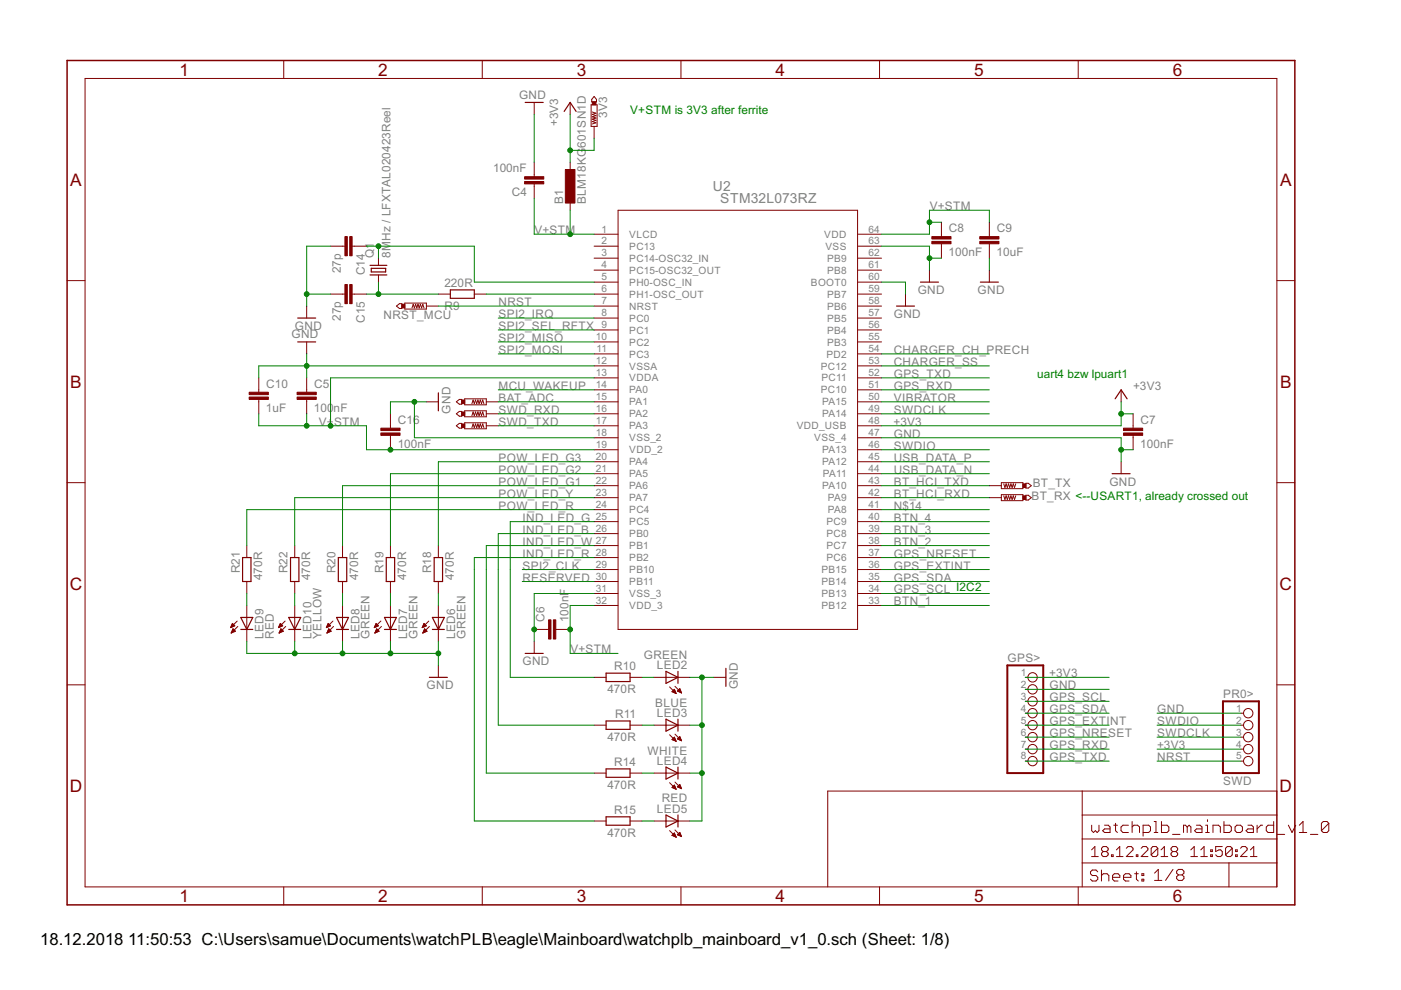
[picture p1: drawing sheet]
<svg xmlns="http://www.w3.org/2000/svg" width="297mm" height="210mm" viewBox="0 0 297 210" stroke-linecap="round" stroke-linejoin="round" font-family="sans-serif">
<g fill="none" stroke="#800000" stroke-width=".21">
<path d="M18 16.6h252.7v171.4h-252.7zM60.2 12.8v3.8M102.3 12.8v3.8M144.4 12.8v3.8M186.5 12.8v3.8M228.6 12.8v3.8M113.3 21.7v2.6M113.3 34.4v3.1M113.3 39v3M120.9 21.7v2.6M120.9 34.4v2.6M125.3 22.2h1.3v4.6h-1.3z"/>
<path d="M125.6 23.7l.7 .3-.7 .3 .7 .2-.7 .3 .7 .2-.7 .3 .7 .2-.7 .3 .7 .2-.7 .3M126 20.4l.5 .7v.5h-1v-.5zM126 26.8v2.5M14.2 59.5h3.8M70.1 52.2h3M74.7 52.2h3M80.2 54.7v1.6M80.2 58.3v1.5M120.9 42v2.6M126 49.7h5M126 52.2h5M126 54.7h5"/>
<path d="M126 57.3h5M126 59.8h5M131 44.6h50.8v88.9h-50.8zM181.8 49.7h5.1M181.8 52.2h5.1M181.8 54.7h5.1M181.8 57.3h5.1M181.8 59.8h5.1M197.1 57.3v2.5M199.6 47.1v3.1M199.6 51.7v3M209.8 47.1v3.1"/>
<path d="M209.8 51.7v3M209.8 57.3v2.5M270.7 59.5h3.8M65 64.9v2.5M65 72.5v2.5M70.1 62.4h3M74.7 62.4h3M84.1 64.9l.6-.5h.5v1h-.5zM85.8 64.3h4.6v1.2h-4.6zM87.4 65.3l.2-.8 .3 .8 .2-.8 .3 .8 .2-.8 .3 .8 .2-.8 .3 .8 .2-.8 .3 .8M90.4 64.9h2.5M92.9 62.4h2.6"/>
<path d="M100.6 62.4h2.5M126 62.4h5M126 64.9h5M126 67.4h5M126 70h5M126 72.5h5M126 75h5M126 77.6h5M181.8 62.4h5.1M181.8 64.9h5.1M181.8 67.4h5.1M181.8 70h5.1"/>
<path d="M181.8 72.5h5.1M181.8 75h5.1M181.8 77.6h5.1M192 62.4v2.5M54.9 80.1v3.1M54.9 84.7v3M65 80.1v3.1M65 84.7v3M82.8 87.7v3.1M82.8 92.3v3.1M90.4 85.2h2.5M96.8 85.2l.6-.5h.5v1h-.5z"/>
<path d="M96.8 87.7l.6-.5h.5v1h-.5zM96.8 90.3l.6-.5h.5v1h-.5zM98.5 84.6h4.6v1.2h-4.6zM98.5 87.1h4.6v1.3h-4.6zM98.5 89.6h4.6v1.3h-4.6zM100.1 90.7l.2-.8 .3 .8 .2-.8 .3 .8 .2-.8 .3 .8 .2-.8 .3 .8 .2-.8 .3 .8M100.1 88.1l.2-.7 .3 .7 .2-.7 .3 .7 .2-.7 .3 .7 .2-.7 .3 .7 .2-.7 .3 .7M100.1 85.6l.2-.8 .3 .8 .2-.8 .3 .8 .2-.8 .3 .8 .2-.8 .3 .8 .2-.8 .3 .8M103.1 85.2h2.5M103.1 87.7h2.5M103.1 90.3h2.5M126 80.1h5"/>
<path d="M126 82.7h5M126 85.2h5M126 87.7h5M126 90.3h5M126 92.8h5M126 95.4h5M126 97.9h5M181.8 80.1h5.1M181.8 82.7h5.1M181.8 85.2h5.1M181.8 87.7h5.1M181.8 90.3h5.1"/>
<path d="M181.8 92.8h5.1M181.8 95.4h5.1M181.8 97.9h5.1M237.7 82.7v2.5M237.7 97.9v2.5M240.2 87.7v3.1M240.2 92.3v3.1M14.2 102.3h3.8M52.3 115.7v2.5M62.5 115.7v2.5M72.6 115.7v2.5M82.8 115.7v2.5"/>
<path d="M92.9 115.7v2.5M126 100.4h5M126 103h5M126 105.5h5M126 108.1h5M126 110.6h5M126 113.1h5M126 115.7h5M126 118.2h5M181.8 100.4h5.1M181.8 103h5.1M181.8 105.5h5.1"/>
<path d="M181.8 108.1h5.1M181.8 110.6h5.1M181.8 113.1h5.1M181.8 115.7h5.1M181.8 118.2h5.1M209.8 103h2.5M209.8 105.5h2.5M212.3 102.3h4.6v1.3h-4.6zM212.3 104.9h4.6v1.3h-4.6zM212.8 102.6l.3 .8 .2-.8 .3 .8 .2-.8 .3 .8 .2-.8 .3 .8 .2-.8 .3 .8 .2-.8M212.8 105.1l.3 .8 .2-.8 .3 .8 .2-.8 .3 .8 .2-.8 .3 .8 .2-.8 .3 .8 .2-.8M217.5 102.5h.5l.7 .5-.7 .5h-.5z"/>
<path d="M217.5 105h.5l.7 .5-.7 .5h-.5zM270.7 102.3h3.8M48.9 133h.2M49 132.9h.3M49 132.8h.6M49 134.2h.1M49.1 132.6h.6M49.1 134.1h.2M49.1 132.5h.5M49.1 134h.5M49.2 132.4h.3M49.2 133.8h.7"/>
<path d="M49.2 132.3h.2M49.2 133.7h.6M49.3 133.6h.4M49.3 132.2l.5 .5-.9 .4zM49.3 133.5h.3M49.4 133.3h.1M49.4 133.3l.5 .5-.9 .4zM50.3 131.7l-1.4 1.4M50.4 132.8l-1.4 1.4M52.3 123.3v2.5M52.3 128.4v7.6M59.1 133h.1"/>
<path d="M59.1 132.9h.4M59.2 132.8h.6M59.2 134.2h.1M59.2 132.6h.7M59.2 134.1h.3M59.3 132.5h.5M59.3 134h.5M59.3 132.4h.3M59.3 133.8h.7M59.4 132.3h.1M59.4 133.7h.5M59.4 133.6h.4"/>
<path d="M59.4 132.2l.5 .5-.8 .4zM59.5 133.5h.2M59.5 133.3h.1M60.1 133.8l-.5-.5-.4 .9M60.1 133.8l-.9 .4M60.5 131.7l-1.4 1.4M60.6 132.8l-1.4 1.4M62.5 123.3v2.5M62.5 128.4v7.6M69.2 133h.2M69.3 132.9h.4M69.3 132.8h.6"/>
<path d="M69.3 134.2h.1M69.4 132.6h.6M69.4 134.1h.2M69.4 132.5h.5M69.4 134h.5M69.5 132.4h.3M69.5 133.8h.7M69.5 133.7h.6M69.6 132.3h.1M69.6 132.2l.5 .5-.9 .4zM69.6 133.6h.4M69.6 133.5h.3"/>
<path d="M69.7 133.3h.1M69.7 133.3l.5 .5-.9 .4zM70.6 131.7l-1.4 1.4M70.7 132.8l-1.4 1.4M72.6 123.3v2.5M72.6 128.4v7.6M79.4 133h.1M79.4 132.9h.4M79.5 132.8h.6M79.5 134.2h.1M79.5 132.6h.7M79.5 134.1h.3"/>
<path d="M79.6 134h.5M79.6 132.5h.5M79.7 132.4h.2M79.7 133.8h.6M79.7 133.7h.6M79.7 132.3h.1M79.7 132.2l.5 .5-.8 .4zM79.8 133.6h.3M79.8 133.5h.2M79.9 133.3h.1M80.4 133.8l-.5-.5-.4 .9M80.4 133.8l-.9 .4"/>
<path d="M80.8 131.7l-1.4 1.4M80.9 132.8l-1.4 1.4M82.8 123.3v2.5M82.8 128.4v7.6M89.6 133h.1M89.6 132.9h.4M89.7 132.8h.6M89.7 134.2h.1M89.7 132.6h.7M89.7 134.1h.3M89.7 134h.5M89.8 132.5h.4"/>
<path d="M89.8 132.4h.3M89.8 133.8h.7M89.9 132.3h.1M89.9 133.7h.5M89.9 132.2l.5 .5-.9 .4zM89.9 133.6h.4M90 133.5h.2M90 133.3h.1M90.5 133.8l-.5-.5-.4 .9M90.5 133.8l-.9 .4M90.9 131.7l-1.4 1.4M91 132.8l-1.4 1.4"/>
<path d="M92.9 123.3v2.5M92.9 128.4v7.6M113.3 133.5h3M113.3 136v2.5M117.8 133.5h3.1M126 120.8h5M126 123.3h5M126 125.8h5M126 128.4h5M181.8 120.8h5.1M181.8 123.3h5.1M181.8 125.8h5.1"/>
<path d="M181.8 128.4h5.1M14.2 145.2h3.8M92.9 141.1v2.5M126 153.8h2.5M126 143.6h2.5M133.6 153.8h2.5M133.6 143.6h2.5M138.7 153.8h7.6M138.7 143.6h7.6M142 145.6l1.4 1.4M142 155.8l1.4 1.4M142.5 146.7l.5-.5 .4 .8z"/>
<path d="M142.5 156.8l.5-.5 .4 .9zM142.5 146.6h.7M142.5 156.8h.7M142.6 146.5h.5M142.6 156.9h.6M142.6 156.6h.5M142.7 146.7h.5M142.7 146.4h.4M142.8 156.5h.3M142.9 146.3h.1M142.9 157h.4M142.9 156.4h.1"/>
<path d="M143 146.9h.3M143.1 145.5l1.4 1.4M143.1 155.7l1.4 1.4M143.2 157.1h.1M143.2 147h.1M143.6 156.7l.5-.5 .4 .9zM143.6 146.5h.7M143.7 156.6h.6M143.8 146.4h.5M143.8 156.8h.6M143.8 156.5h.5M143.8 146.6h.6"/>
<path d="M143.9 146.3h.3M143.9 156.4h.3M144 146.1h.2M144 156.3h.2M144.1 156.9h.3M144.1 146.7h.3M144.1 146l-.5 .5 .9 .4M144.1 146l.4 .9M144.1 146h.1M144.3 157h.2M144.4 146.9h.1M151.4 143.6h2.5"/>
<path d="M217.4 151.2h.6M217.4 153.8h.6M217.4 156.3h.6M217.4 158.8h.6M217.4 143.6h.6M217.4 146.2h.6M217.4 148.7h.6M263.1 151.2h.6M263.1 153.8h.6M263.1 156.3h.6M263.1 158.8h.6M270.7 145.2h3.8"/>
<path d="M126 163.9h2.5M126 174.1h2.5M133.6 163.9h2.5M133.6 174.1h2.5M138.7 163.9h7.6M138.7 174.1h7.6M142 165.9l1.4 1.4M142 176.1l1.4 1.4M142.5 167l.5-.5 .4 .8zM142.5 177.1l.9 .4M142.5 177.1l.5-.5 .4 .9M142.5 177.1h.7"/>
<path d="M142.6 167h.6M142.6 166.9h.6M142.6 177h.6M142.7 166.8h.4M142.7 176.9h.4M142.8 166.6h.3M142.8 177.3h.5M142.8 176.8h.2M142.8 167.1h.5M142.9 166.5h.1M142.9 176.7h.1M143.1 177.4h.2"/>
<path d="M143.1 165.8l1.4 1.4M143.1 176l1.4 1.4M143.1 167.3h.2M143.3 177.5h.1M143.6 166.8l.5-.5 .4 .9zM143.7 177h.6M143.7 166.8h.6M143.7 166.9h.7M143.7 176.9h.6M143.8 166.6h.5M143.8 176.8h.5M143.9 166.5h.3"/>
<path d="M143.9 177.1h.5M144 176.7h.2M144 167h.4M144 166.4h.1M144.1 176.5h.1M144.1 176.5l-.5 .5 .9 .4M144.1 176.5l.4 .9M144.2 177.3h.2M144.3 167.1h.2M217.4 161.4h.6M229.4 167.7v20.3M229.4 177.9h41.3"/>
<path d="M229.4 172.8h41.3M231.5 175v1.1l.3 .4 .4-.4 .4 .4 .4-.4v-1.1M234.2 175h.8l.4 .3v1.2h-1.2l-.4-.4 .4-.4h1.2M236.1 175h.8M236.5 174.6v1.5l.4 .4M238.8 179.9l.4-.4h.7l.3 .4v.3l-1.4 1.4h1.4M239.2 175h-1.1l-.4 .3v.8l.4 .4h1.1M240 175.3l.4-.3h.8l.4 .3v1.2M240 174.2v2.3M242 179.9l.3-.4h.7l.4 .4v.3l-1.4 1.4h1.4M242.4 176.5h1.1l.4-.4v-.8l-.4-.3h-1.1v2.3M244.7 176.5h.8"/>
<path d="M244.7 174.2h.4v2.3M245.5 179.9v1.4l-.4 .3h-.7l-.3-.3M245.5 179.9l-.4-.4h-.7l-.3 .4v1.4M245.5 179.9l-1.4 1.4M246.3 174.2v2.3h1.1l.4-.4v-.8l-.4-.3h-1.1M248.6 176.9h1.6M251.7 175.3l-.4-.3h-.4v1.5M251.7 175.3v1.2M251.7 175.3l.4-.3 .4 .3v1.2M253.7 175h.7l.4 .3v1.2h-1.1l-.4-.4 .4-.4h1.1M255.6 175h.4v1.5M255.6 176.5h.8"/>
<path d="M256 173.8v.4M257.2 176.5v-1.5h1.1l.4 .3v1.2M259.1 179.5h-1.4v1.1l.7-.4h.4l.3 .4v.7l-.3 .3h-.7l-.4-.3M259.5 174.2v2.3h1.2l.4-.4v-.8l-.4-.3h-1.2M261.3 179.9v1.4l-.4 .3h-.7l-.4-.3M261.3 179.9l-.4-.4h-.7l-.4 .4v1.4M261.3 179.9l-1.5 1.4M262.2 175h.8l.4 .3v.8l-.4 .4h-.8l-.3-.4v-.8zM263 179.9l.4-.4h.7l.3 .4v.3l-1.4 1.4h1.4M263.1 161.4h.6M264.6 175h.8l.3 .3v1.2h-1.1l-.4-.4 .4-.4h1.1M266.5 175v1.5"/>
<path d="M267.7 175h-.4l-.8 .7M270 174.2v2.3h-1.1l-.4-.4v-.8l.4-.3h1.1M270.7 167.7h-95.2v20.3M270.8 176.9h1.6M273.2 175l.7 1.5 .8-1.5M275.5 176.5h1.6M275.5 175l.8-.8v2.3M277.8 176.9h1.6M281.7 174.6v1.5l-.4 .4h-.7l-.4-.4M281.7 174.6l-.4-.4h-.7l-.4 .4v1.5M281.7 174.6l-1.5 1.5M60.2 188v3.9"/>
<path d="M102.3 188v3.9M144.4 188v3.9M186.5 188v3.9M228.6 188v3.9M229.4 183h41.3M231.4 180.2l.7-.7v2.1M231.4 181.6h1.5M232.7 184.8l-.3-.3h-.8l-.4 .3v.5l.4 .3h.8l.3 .4v.4l-.3 .4h-.8l-.4-.4M233.5 184.5v2.3M233.5 185.6l.4-.3h.8l.4 .3v1.2M233.9 180.6l-.3 .3v.4l.3 .3h.7l.3-.3v-.4l-.3-.3M233.9 180.6l-.3-.4v-.3l.3-.4h.7l.3 .4v.3l-.3 .4"/>
<path d="M233.9 180.6h.7M235.6 181.3h.4v.3h-.4zM235.9 186h1.5v-.4l-.4-.3h-.7l-.4 .3v.8l.4 .4h.7M236.7 181.6h1.4M236.7 180.2l.7-.7v2.1M238.2 186h1.6v-.4l-.4-.3h-.8l-.4 .3v.8l.4 .4h.8M240.6 185.3h.7M240.9 181.3h.4v.3h-.4zM240.9 184.8v1.6l.4 .4M242.1 185.3h.4v.3h-.4zM242.1 186.4h.4v.4h-.4zM244.8 185.1l.8-.8v2.4"/>
<path d="M244.8 186.7h1.5M246.2 181.6h1.4M246.2 180.2l.7-.7v2.1M248.6 180.6l-.3 .3v.4l.3 .3h.7l.4-.3v-.4l-.4-.3M248.6 180.6l-.3-.4v-.3l.3-.4h.7l.4 .4v.3l-.4 .4M248.6 180.6h.7M248.7 184.3l-1.6 2.4M249.9 185.5l-.4 .4v.4l.4 .4h.7l.4-.4v-.4l-.4-.4M249.9 185.5l-.4-.4v-.4l.4-.4h.7l.4 .4v.4l-.4 .4M249.9 185.5h.7M252.5 181.6h1.4M252.5 180.2l.7-.7v2.1"/>
<path d="M254.6 181.6h1.4M254.6 180.2l.7-.7v2.1M256.7 181.3h.3v.3h-.3zM256.7 180.2h.3v.4h-.3zM260.6 183v5M262 181.3h.3v.3h-.3zM262 180.2h.3v.4h-.3zM265.1 181.6h1.4M265.1 180.2l.7-.7v2.1"/>
<circle cx="218.9" cy="153.8" r=".99"/>
<circle cx="218.9" cy="151.2" r=".99"/>
<circle cx="218.9" cy="143.6" r=".99"/>
<circle cx="218.9" cy="146.2" r=".99"/>
<circle cx="218.9" cy="148.7" r=".99"/>
<circle cx="218.9" cy="158.8" r=".99"/>
<circle cx="218.9" cy="156.3" r=".99"/>
<circle cx="264.6" cy="158.8" r=".99"/>
<circle cx="264.6" cy="151.2" r=".99"/>
<circle cx="264.6" cy="156.3" r=".99"/>
<circle cx="264.6" cy="153.8" r=".99"/>
<circle cx="218.9" cy="161.4" r=".99"/>
<circle cx="264.6" cy="161.4" r=".99"/>
</g>
<g fill="none" stroke="#800000" stroke-width=".25">
<path d="M111.4 21.7h3.8M119.6 23.6l1.3-1.9 1.3 1.9M78.5 56.3h3.5M78.5 58.3h3.5M78.7 56.9h3.1v.8h-3.1zM195.2 59.8h3.8M207.9 59.8h3.8M63.1 72.5h3.8M63.1 67.4h3.8M95.5 61.5h5.1v1.7h-5.1zM190.1 64.9h3.8M92.9 83.3v3.8"/>
<path d="M236.4 84.6l1.3-1.9 1.3 1.9M51.4 118.2h1.8v5.1h-1.8zM61.6 118.2h1.8v5.1h-1.8zM71.7 118.2h1.8v5.1h-1.8zM81.9 118.2h1.8v5.1h-1.8zM92.1 118.2h1.7v5.1h-1.7zM235.8 100.4h3.8M51.1 133.5h2.5M51.1 130.9h2.5l-1.3 2.6zM61.2 133.5h2.6M61.2 130.9h2.6l-1.3 2.6zM71.4 133.5h2.5"/>
<path d="M71.4 130.9h2.5l-1.3 2.6zM81.5 133.5h2.6M81.5 130.9h2.6l-1.3 2.6zM91.7 130.9h2.5l-1.3 2.6zM91.7 133.5h2.5M111.4 138.5h3.8M91 143.6h3.8M128.5 142.7h5.1v1.8h-5.1zM128.5 152.9h5.1v1.7h-5.1zM141.2 142.3l2.5 1.3-2.5 1.3zM141.2 152.5l2.5 1.3-2.5 1.2zM143.7 142.3v2.6"/>
<path d="M143.7 152.5v2.5M153.9 141.7v3.8M128.5 163h5.1v1.8h-5.1zM128.5 173.2h5.1v1.8h-5.1zM141.2 162.6l2.5 1.3-2.5 1.3zM141.2 172.8l2.5 1.3-2.5 1.2zM143.7 162.6v2.6M143.7 172.8v2.5"/>
</g>
<g fill="#800000" stroke="#800000" stroke-width=".21">
<path d="M111.2 37.5h4.1v.5h-4.1z"/>
<path d="M111.2 38.5h4.1v.5h-4.1z"/>
<path d="M63 84.2h4.1v.5h-4.1z"/>
<path d="M63 83.2h4.1v.5h-4.1z"/>
<path d="M117.3 131.4h.5v4.1h-.5z"/>
<path d="M116.3 131.4h.5v4.1h-.5z"/>
<path d="M238.2 91.8h4.1v.5h-4.1z"/>
<path d="M238.2 90.8h4.1v.5h-4.1z"/>
<path d="M197.6 51.2h4v.5h-4z"/>
<path d="M197.6 50.2h4v.5h-4z"/>
<path d="M207.7 51.2h4.1v.5h-4.1z"/>
<path d="M207.7 50.2h4.1v.5h-4.1z"/>
<path d="M52.8 84.2h4.1v.5h-4.1z"/>
<path d="M52.8 83.2h4.1v.5h-4.1z"/>
<path d="M73.1 50.2h.5v4h-.5z"/>
<path d="M74.1 50.2h.6v4h-.6z"/>
<path d="M73.1 60.3h.5v4.1h-.5z"/>
<path d="M74.1 60.3h.6v4.1h-.6z"/>
<path d="M80.8 91.8h4v.5h-4z"/>
<path d="M80.8 90.8h4v.5h-4z"/>
<path d="M216.9 102.6h.6v.8h-.6z"/>
<path d="M216.9 105.1h.6v.8h-.6z"/>
<path d="M85.2 64.5h.6v.8h-.6z"/>
<path d="M125.6 21.6h.7v.6h-.7z"/>
<path d="M97.9 89.9h.6v.8h-.6z"/>
<path d="M97.9 87.4h.6v.7h-.6z"/>
<path d="M119.9 35.9h2v7.2h-2z"/>
<path d="M97.9 84.8h.6v.8h-.6z"/>
</g>
<path d="M213.6 141.1h7.6v22.8h-7.6zM259.3 148.7h7.6v15.2h-7.6z" fill="none" stroke="#800000" stroke-width=".42"/>
<path d="M14.2 12.8h260.3v179.1h-260.3z" fill="none" stroke="#800000" stroke-width=".32"/>
<g fill="none" stroke="#008000" stroke-width=".21">
<path d="M113.3 24.3v10.1M120.9 24.3v10.1M126 29.3v2.6h-5.1M70.1 52.2h-5.1v12.7M77.7 52.2h22.9v7.6h25.4M80.2 52.2v2.5M80.2 59.8v2.6M113.3 42v7.7h12.7M120.9 44.6v5.1M186.9 52.2h10.2v5.1M186.9 59.8h5.1v2.6M197.1 54.7h2.5"/>
<path d="M197.1 47.1h2.5M209.8 47.1v-2.5h-12.7v5.1h-10.2M209.8 54.7v2.6M65 75v5.1M65 62.4h5.1M77.7 62.4h15.2M92.9 64.9h33.1M103.1 62.4h22.9M105.6 72.5h20.4M105.6 75h20.4M105.6 70h20.4M105.6 67.4h20.4"/>
<path d="M126 77.6h-71.1v2.5M186.9 77.6h22.9M186.9 75h22.9M54.9 87.7v2.6h22.8v5.1h48.3M65 87.7v2.6M87.9 85.2v7.6h38.1M90.4 85.2h-7.6v2.5M105.6 90.3h20.4M105.6 87.7h20.4M105.6 82.7h20.4M105.6 85.2h20.4M126 80.1h-55.9v10.2"/>
<path d="M126 97.9h-33.1v17.8M186.9 92.8h50.8v5.1M186.9 87.7h22.9M186.9 82.7h22.9M186.9 80.1h22.9M186.9 95.4h22.9M186.9 85.2h22.9M186.9 97.9h22.9M237.7 85.2v5.1h-50.8M237.7 87.7h2.5M237.7 95.4h2.5M126 110.6h-17.8v33h17.8"/>
<path d="M126 113.1h-20.4v40.7h20.4M126 118.2h-25.4v55.9h25.4M126 115.7h-22.9v48.2h22.9M126 103h-53.4v12.7M126 100.4h-43.2v15.3M126 108.1h-73.7v7.6M126 105.5h-63.5v10.2M186.9 118.2h22.9M186.9 105.5h22.9M186.9 103h22.9M186.9 115.7h22.9M186.9 113.1h22.9"/>
<path d="M186.9 108.1h22.9M186.9 110.6h22.9M186.9 100.4h22.9M52.3 136v2.5h40.6M52.3 125.8v2.6M62.5 125.8v2.6M62.5 136v2.5M72.6 125.8v2.6M72.6 136v2.5M82.8 125.8v2.6M82.8 136v2.5M92.9 125.8v2.6"/>
<path d="M92.9 136v5.1M110.7 123.3h15.3M110.7 120.8h15.3M126 128.4h-5.1v10.1h10.1M126 125.8h-12.7v10.2M186.9 125.8h22.9M186.9 123.3h22.9M186.9 120.8h22.9M186.9 128.4h22.9M136.1 143.6h2.6M136.1 153.8h2.6M146.3 143.6h5.1"/>
<path d="M146.3 153.8h2.5M148.8 143.6v30.5h-2.5M217.4 158.8h17.8M217.4 143.6h17.8M217.4 148.7h17.8M217.4 151.2h17.8M217.4 153.8h17.8M217.4 156.3h17.8M217.4 146.2h17.8M245.3 158.8h17.8M245.3 151.2h17.8M245.3 153.8h17.8"/>
<path d="M245.3 156.3h17.8M136.1 174.1h2.6M136.1 163.9h2.6M146.3 163.9h2.5M217.4 161.4h17.8M245.3 161.4h17.8"/>
</g>
<g fill="#008000" stroke="#008000" stroke-width=".21">
<circle cx="237.7" cy="87.7" r=".51"/>
<circle cx="120.9" cy="31.9" r=".51"/>
<circle cx="113.3" cy="133.5" r=".51"/>
<circle cx="237.7" cy="95.4" r=".51"/>
<circle cx="197.1" cy="54.7" r=".51"/>
<circle cx="65" cy="77.6" r=".51"/>
<circle cx="65" cy="62.4" r=".51"/>
<circle cx="148.8" cy="143.6" r=".51"/>
<circle cx="148.8" cy="153.8" r=".51"/>
<circle cx="148.8" cy="163.9" r=".51"/>
<circle cx="92.9" cy="138.5" r=".51"/>
<circle cx="82.8" cy="138.5" r=".51"/>
<circle cx="62.5" cy="138.5" r=".51"/>
<circle cx="72.6" cy="138.5" r=".51"/>
<circle cx="87.9" cy="85.2" r=".51"/>
<circle cx="80.2" cy="62.4" r=".51"/>
<circle cx="80.2" cy="52.2" r=".51"/>
<circle cx="120.9" cy="49.7" r=".51"/>
<circle cx="120.9" cy="133.5" r=".51"/>
<circle cx="65" cy="90.3" r=".51"/>
<circle cx="82.8" cy="95.4" r=".51"/>
<circle cx="70.1" cy="90.3" r=".51"/>
<circle cx="197.1" cy="47.1" r=".51"/>
</g>
<g font-size="4.1" fill="#800000">
<text x="38.1" y="16">1</text>
<text x="80.2" y="16">2</text>
<text x="122.3" y="16">3</text>
<text x="164.4" y="16">4</text>
<text x="206.5" y="16">5</text>
<text x="248.6" y="16">6</text>
<text x="14.9" y="39.4">A</text>
<text x="271.4" y="39.4">A</text>
<text x="14.9" y="82.2">B</text>
<text x="271.4" y="82.2">B</text>
<text x="14.8" y="125.1">C</text>
<text x="271.3" y="125.1">C</text>
<text x="14.8" y="167.9">D</text>
<text x="271.3" y="167.9">D</text>
<text x="38.1" y="191.2">1</text>
<text x="80.2" y="191.2">2</text>
<text x="122.3" y="191.2">3</text>
<text x="164.4" y="191.2">4</text>
<text x="206.5" y="191.2">5</text>
<text x="248.6" y="191.2">6</text>
</g>
<g font-size="4">
<text x="8.5" y="200.4">18.12.2018</text>
<text x="27.2" y="200.4">11:50:53 C:\Users\samue\Documents\watchPLB\eagle\Mainboard\watchplb_mainboard_v1_0.sch (Sheet: 1/8)</text>
</g>
<g font-size="3.3" fill="#808080">
<text x="151.1" y="40.5">U2</text>
<text x="152.7" y="43.1">STM32L073RZ</text>
</g>
<g font-size="2.8" fill="#808080">
<text x="110" y="21">GND</text>
<text x="118.3" y="26.8" transform="rotate(-90 118.3 26.8)">+3V3</text>
<text x="128.8" y="25" transform="rotate(-90 128.8 25)">3V3</text>
<text x="124.2" y="31.3" transform="rotate(-90 124.2 31.3)">601SN1D</text>
<text x="104.5" y="36.6">100nF</text>
<text x="108.5" y="41.7">C4</text>
<text x="119.4" y="43.3" transform="rotate(-90 119.4 43.3)">B1</text>
<text x="124.2" y="43.3" transform="rotate(-90 124.2 43.3)">BLM18KG</text>
<text x="197.1" y="44.6">V+STM</text>
<text x="113.3" y="49.7">V+STM</text>
<text x="201.2" y="49.3">C8</text>
<text x="211.3" y="49.3">C9</text>
<text x="72.3" y="57.9" transform="rotate(-90 72.3 57.9)">27p</text>
<text x="77.3" y="58.3" transform="rotate(-90 77.3 58.3)">C14</text>
<text x="79.2" y="54.7" transform="rotate(-90 79.2 54.7)">Q1</text>
<text x="82.8" y="54.7" transform="rotate(-90 82.8 54.7)">8MHz / LFXTAL020423Reel</text>
<text x="201.1" y="54.3">100nF</text>
<text x="211.3" y="54.3">10uF</text>
<text x="94.2" y="60.8">220R</text>
<text x="94.3" y="65.6">R9</text>
<text x="105.7" y="64.9">NRST</text>
<text x="194.6" y="62.3">GND</text>
<text x="207.3" y="62.3">GND</text>
<text x="61.8" y="71.7">GND</text>
<text x="62.5" y="70">GND</text>
<text x="72.3" y="68.1" transform="rotate(-90 72.3 68.1)">27p</text>
<text x="77.3" y="68.5" transform="rotate(-90 77.3 68.5)">C15</text>
<text x="81.3" y="67.7">NRST_MCU</text>
<text x="105.7" y="70">SPI2_SEL_RFTX</text>
<text x="105.7" y="67.4">SPI2_IRQ</text>
<text x="189.5" y="67.4">GND</text>
<text x="105.7" y="72.5">SPI2_MISO</text>
<text x="105.7" y="75">SPI2_MOSI</text>
<text x="189.5" y="77.6">CHARGER_SS</text>
<text x="189.5" y="75">CHARGER_CH_PRECH</text>
<text x="56.4" y="82.3">C10</text>
<text x="66.6" y="82.3">C5</text>
<text x="105.7" y="82.7">MCU_WAKEUP</text>
<text x="189.5" y="82.7">GPS_RXD</text>
<text x="189.5" y="80.1">GPS_TXD</text>
<text x="240.2" y="82.7">+3V3</text>
<text x="56.4" y="87.4">1uF</text>
<text x="66.5" y="87.4">100</text>
<text x="70.7" y="87.4">nF</text>
<text x="84.4" y="89.9">C16</text>
<text x="95.5" y="87.7" transform="rotate(-90 95.5 87.7)">GND</text>
<text x="105.7" y="87.7">SWD_RXD</text>
<text x="105.7" y="85.2">BAT_ADC</text>
<text x="189.5" y="87.7">SWDCLK</text>
<text x="189.5" y="85.2">VIBRATOR</text>
<text x="241.8" y="89.9">C7</text>
<text x="67.6" y="90.3">V+STM</text>
<text x="84.3" y="95">100nF</text>
<text x="105.7" y="90.3">SWD_TXD</text>
<text x="189.5" y="90.3">+3V3</text>
<text x="189.5" y="92.8">GND</text>
<text x="189.5" y="95.4">SWDIO</text>
<text x="241.8" y="95">100nF</text>
<text x="105.7" y="100.4">POW_LED_G2</text>
<text x="105.7" y="97.9">POW_LED_G3</text>
<text x="189.5" y="97.9">USB_DATA_P</text>
<text x="189.5" y="100.4">USB_DATA_N</text>
<text x="105.7" y="103">POW_LED_G1</text>
<text x="105.7" y="105.5">POW_LED_Y</text>
<text x="189.5" y="105.5">BT_HCI_RXD</text>
<text x="189.5" y="103">BT_HCI_TXD</text>
<text x="218.7" y="106">BT_RX &lt;--USART1, already crossed out</text>
<text x="219" y="103.2">BT_TX</text>
<text x="235.2" y="103">GND</text>
<text x="105.7" y="108.1">POW_LED_R</text>
<text x="110.8" y="110.6">IND_LED_G</text>
<text x="110.8" y="113.1">IND_LED_B</text>
<text x="189.5" y="113.1">BTN_3</text>
<text x="189.5" y="108.1">N$14</text>
<text x="189.5" y="110.6">BTN_4</text>
<text x="110.8" y="115.7">IND_LED_W</text>
<text x="110.8" y="118.2">IND_LED_R</text>
<text x="189.5" y="118.2">GPS_NRESET</text>
<text x="189.5" y="115.7">BTN_2</text>
<text x="50.8" y="121.6" transform="rotate(-90 50.8 121.6)">R21</text>
<text x="55.6" y="123" transform="rotate(-90 55.6 123)">470R</text>
<text x="61" y="121.6" transform="rotate(-90 61 121.6)">R22</text>
<text x="65.8" y="123" transform="rotate(-90 65.8 123)">470R</text>
<text x="71.1" y="121.6" transform="rotate(-90 71.1 121.6)">R20</text>
<text x="75.9" y="123" transform="rotate(-90 75.9 123)">470R</text>
<text x="81.3" y="121.6" transform="rotate(-90 81.3 121.6)">R19</text>
<text x="86.1" y="123" transform="rotate(-90 86.1 123)">470R</text>
<text x="91.5" y="121.6" transform="rotate(-90 91.5 121.6)">R18</text>
<text x="96.3" y="123" transform="rotate(-90 96.3 123)">470R</text>
<text x="110.8" y="123.3">RESERVED</text>
<text x="110.8" y="120.8">SPI2_CLK</text>
<text x="189.5" y="125.8">GPS_SCL I2C2</text>
<text x="189.5" y="123.3">GPS_SDA</text>
<text x="189.5" y="120.8">GPS_EXTINT</text>
<text x="115.4" y="131.9" transform="rotate(-90 115.4 131.9)">C6</text>
<text x="120.5" y="131.9" transform="rotate(-90 120.5 131.9)">100nF</text>
<text x="189.5" y="128.4">BTN_1</text>
<text x="55.9" y="135.4" transform="rotate(-90 55.9 135.4)">LED9</text>
<text x="58" y="135.4" transform="rotate(-90 58 135.4)">RED</text>
<text x="66" y="135.4" transform="rotate(-90 66 135.4)">LED10</text>
<text x="68.2" y="135.4" transform="rotate(-90 68.2 135.4)">YELLOW</text>
<text x="76.2" y="135.4" transform="rotate(-90 76.2 135.4)">LED8</text>
<text x="78.3" y="135.4" transform="rotate(-90 78.3 135.4)">GREEN</text>
<text x="86.3" y="135.4" transform="rotate(-90 86.3 135.4)">LED7</text>
<text x="88.5" y="135.4" transform="rotate(-90 88.5 135.4)">GREEN</text>
<text x="96.5" y="135.4" transform="rotate(-90 96.5 135.4)">LED6</text>
<text x="98.7" y="135.4" transform="rotate(-90 98.7 135.4)">GREEN</text>
<text x="110.8" y="141.1">GND</text>
<text x="120.9" y="138.5">V+STM</text>
<text x="130.2" y="142.1">R10</text>
<text x="136.5" y="139.7">GREEN</text>
<text x="139.3" y="141.8">LED2</text>
<text x="213.6" y="140.4">GPS&gt;</text>
<text x="222.5" y="143.6">+3V3</text>
<text x="90.5" y="146.1">GND</text>
<text x="128.8" y="146.9">470R</text>
<text x="138.9" y="149.8">BLUE</text>
<text x="156.4" y="146.1" transform="rotate(-90 156.4 146.1)">GND</text>
<text x="222.5" y="148.7">GPS_SCL</text>
<text x="222.5" y="146.1">GND</text>
<text x="259.3" y="148.1">PR0&gt;</text>
<text x="130.4" y="152.3">R11</text>
<text x="139.3" y="152">LED3</text>
<text x="222.5" y="151.2">GPS_SDA</text>
<text x="222.5" y="153.8">GPS_EXTINT</text>
<text x="245.4" y="151.2">GND</text>
<text x="245.4" y="153.8">SWDIO</text>
<text x="128.8" y="157.1">470R</text>
<text x="137.3" y="160">WHITE</text>
<text x="222.5" y="158.8">GPS_RXD</text>
<text x="222.5" y="161.4">GPS_TXD</text>
<text x="222.5" y="156.3">GPS_NRESET</text>
<text x="245.3" y="158.8">+3V3</text>
<text x="245.4" y="156.3">SWDCLK</text>
<text x="245.4" y="161.4">NRST</text>
<text x="128.8" y="167.2">470R</text>
<text x="130.2" y="162.4">R14</text>
<text x="139.3" y="162.1">LED4</text>
<text x="259.3" y="166.5">SWD</text>
<text x="130.2" y="172.6">R15</text>
<text x="139.3" y="172.3">LED5</text>
<text x="140.3" y="170.1">RED</text>
<text x="128.8" y="177.4">470R</text>
</g>
<g font-size="2.8" fill="#008000">
<text x="133.6" y="24.3">V+STM is 3V3 after ferrite</text>
<text x="219.9" y="80.1">uart4 bzw lpuart1</text>
</g>
<g font-size="2.4" fill="#808080">
<text x="127.5" y="49.3">1</text>
<text x="127.5" y="51.8">2</text>
<text x="133.4" y="50.4">VLCD</text>
<text x="133.4" y="53">PC13</text>
<text x="174.8" y="50.4">VDD</text>
<text x="175" y="53">VSS</text>
<text x="184.2" y="51.8">63</text>
<text x="184.2" y="49.3">64</text>
<text x="127.5" y="54.4">3</text>
<text x="127.5" y="56.9">4</text>
<text x="127.5" y="59.5">5</text>
<text x="133.4" y="55.5">PC14-OSC32_IN</text>
<text x="133.4" y="58">PC15-OSC32_OUT</text>
<text x="175.3" y="58">PB8</text>
<text x="175.3" y="55.5">PB9</text>
<text x="184.2" y="59.5">60</text>
<text x="184.2" y="56.9">61</text>
<text x="184.2" y="54.4">62</text>
<text x="127.5" y="62">6</text>
<text x="127.5" y="64.5">7</text>
<text x="133.4" y="60.6">PH0-OSC_IN</text>
<text x="133.4" y="63.1">PH1-OSC_OUT</text>
<text x="133.4" y="65.6">NRST</text>
<text x="171.9" y="60.6">BOOT0</text>
<text x="175.3" y="65.6">PB6</text>
<text x="175.3" y="63.1">PB7</text>
<text x="184.2" y="64.5">58</text>
<text x="184.2" y="62">59</text>
<text x="127.5" y="67.1">8</text>
<text x="127.5" y="69.6">9</text>
<text x="133.4" y="68.2">PC0</text>
<text x="133.4" y="70.7">PC1</text>
<text x="175.3" y="70.7">PB4</text>
<text x="175.3" y="68.2">PB5</text>
<text x="184.2" y="69.6">56</text>
<text x="184.2" y="67.1">57</text>
<text x="126.3" y="72.1">10</text>
<text x="126.3" y="77.2">12</text>
<text x="126.5" y="74.7">11</text>
<text x="133.4" y="73.3">PC2</text>
<text x="133.4" y="75.8">PC3</text>
<text x="175.2" y="75.8">PD2</text>
<text x="175.3" y="73.3">PB3</text>
<text x="184.2" y="77.2">53</text>
<text x="184.2" y="74.7">54</text>
<text x="184.2" y="72.1">55</text>
<text x="126.3" y="79.8">13</text>
<text x="126.3" y="82.3">14</text>
<text x="133.4" y="78.3">VSSA</text>
<text x="133.4" y="80.9">VDDA</text>
<text x="133.4" y="83.4">PA0</text>
<text x="174" y="83.4">PC10</text>
<text x="174" y="78.3">PC12</text>
<text x="174.2" y="80.9">PC11</text>
<text x="184.2" y="82.3">51</text>
<text x="184.2" y="79.8">52</text>
<text x="126.3" y="84.8">15</text>
<text x="126.3" y="87.4">16</text>
<text x="126.3" y="89.9">17</text>
<text x="133.4" y="86">PA1</text>
<text x="133.4" y="88.5">PA2</text>
<text x="174.3" y="88.5">PA14</text>
<text x="174.3" y="86">PA15</text>
<text x="184.2" y="89.9">48</text>
<text x="184.2" y="87.4">49</text>
<text x="184.2" y="84.8">50</text>
<text x="126.3" y="92.5">18</text>
<text x="126.3" y="95">19</text>
<text x="133.4" y="91">PA3</text>
<text x="133.4" y="93.6">VSS_2</text>
<text x="168.9" y="91">VDD_USB</text>
<text x="172.7" y="93.6">VSS_4</text>
<text x="184.2" y="95">46</text>
<text x="184.2" y="92.5">47</text>
<text x="126.3" y="97.5">20</text>
<text x="126.3" y="100.1">21</text>
<text x="133.4" y="96.1">VDD_2</text>
<text x="133.4" y="98.7">PA4</text>
<text x="133.4" y="101.2">PA5</text>
<text x="174.3" y="98.7">PA12</text>
<text x="174.3" y="96.1">PA13</text>
<text x="174.5" y="101.2">PA11</text>
<text x="184.2" y="100.1">44</text>
<text x="184.2" y="97.5">45</text>
<text x="126.3" y="102.6">22</text>
<text x="126.3" y="105.2">23</text>
<text x="126.3" y="107.7">24</text>
<text x="133.4" y="103.7">PA6</text>
<text x="133.4" y="106.3">PA7</text>
<text x="174.3" y="103.7">PA10</text>
<text x="175.5" y="106.3">PA9</text>
<text x="184.2" y="107.7">41</text>
<text x="184.2" y="105.2">42</text>
<text x="184.2" y="102.6">43</text>
<text x="126.3" y="110.2">25</text>
<text x="126.3" y="112.8">26</text>
<text x="133.4" y="108.8">PC4</text>
<text x="133.4" y="111.4">PC5</text>
<text x="133.4" y="113.9">PB0</text>
<text x="175.2" y="113.9">PC8</text>
<text x="175.2" y="111.4">PC9</text>
<text x="175.5" y="108.8">PA8</text>
<text x="184.2" y="112.8">39</text>
<text x="184.2" y="110.2">40</text>
<text x="126.3" y="115.3">27</text>
<text x="126.3" y="117.9">28</text>
<text x="133.4" y="116.4">PB1</text>
<text x="133.4" y="119">PB2</text>
<text x="175.2" y="119">PC6</text>
<text x="175.2" y="116.4">PC7</text>
<text x="184.2" y="117.9">37</text>
<text x="184.2" y="115.3">38</text>
<text x="126.3" y="120.4">29</text>
<text x="126.3" y="122.9">30</text>
<text x="126.3" y="125.5">31</text>
<text x="133.4" y="121.5">PB10</text>
<text x="133.4" y="124.1">PB11</text>
<text x="174.2" y="124.1">PB14</text>
<text x="174.2" y="121.5">PB15</text>
<text x="184.2" y="125.5">34</text>
<text x="184.2" y="122.9">35</text>
<text x="184.2" y="120.4">36</text>
<text x="126.3" y="128">32</text>
<text x="133.4" y="126.6">VSS_3</text>
<text x="133.4" y="129.1">VDD_3</text>
<text x="174.2" y="129.1">PB12</text>
<text x="174.2" y="126.6">PB13</text>
<text x="184.2" y="128">33</text>
<text x="216.4" y="143.3">1</text>
<text x="216.4" y="145.8">2</text>
<text x="216.4" y="148.3">3</text>
<text x="216.4" y="150.9">4</text>
<text x="216.4" y="153.4">5</text>
<text x="216.4" y="155.9">6</text>
<text x="262.1" y="150.9">1</text>
<text x="262.1" y="153.4">2</text>
<text x="262.1" y="155.9">3</text>
<text x="216.4" y="158.5">7</text>
<text x="216.4" y="161">8</text>
<text x="262.1" y="158.5">4</text>
<text x="262.1" y="161">5</text>
</g>
</svg>
